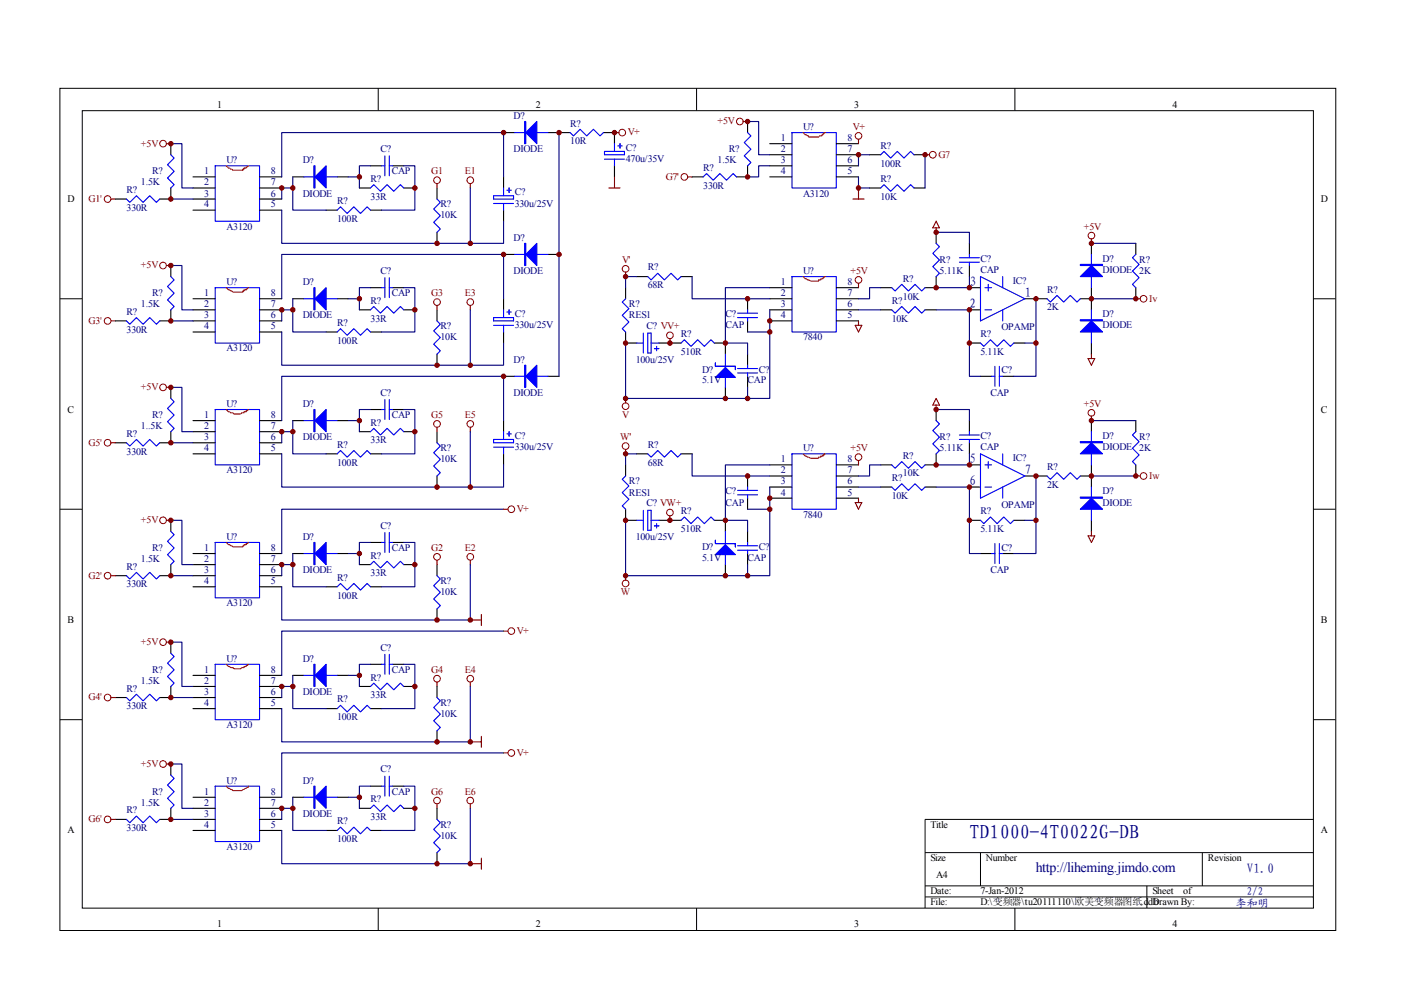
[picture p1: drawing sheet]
<svg xmlns="http://www.w3.org/2000/svg" width="297mm" height="210mm" viewBox="0 0 297 210" stroke-linecap="round" stroke-linejoin="round" font-family="sans-serif">
<g fill="none" stroke="#000" stroke-width=".21">
<path d="M12.7 18.7h270.5v178.6h-270.5zM80.2 18.7v4.7M147.7 18.7v4.7M215.2 18.7v4.7M17.4 23.5h261.1v169h-261.1zM12.7 63.3h4.7M278.4 63.3h4.7M12.7 108h4.7M278.4 108h4.7M12.7 152.6h4.7M278.4 152.6h4.7M278.4 173.7h-82.3v18.8"/>
<path d="M80.2 192.5v4.7M147.7 192.5v4.7M196.1 180.8h82.3M196.1 187.8h82.3M196.1 190.2h82.3M207.9 180.8v7M215.2 192.5v4.7M243.2 187.8v4.7M254.9 180.8v7"/>
</g>
<g fill="none" stroke="#00f" stroke-width=".23">
<path d="M36.2 32.8l.7 .7-1.4 1.4 1.4 1.4-1.4 1.4 1.4 1.5-.7 .7M45.6 35.2h9.4v11.7h-9.4zM64.4 37.5h7.1M78.5 39.9l.8-.7 1.4 1.4 1.4-1.4 1.4 1.4 1.4-1.4 .7 .7M80.9 35.2h.7M81.6 33v4.3M82.5 35.2h.7M82.5 33v4.3M106.8 39.9v1.6M107.9 39.9v.9M109.1 28.1h7.1M120.9 28.1l.7 .7 1.4-1.4 1.4 1.4 1.4-1.4 1.4 1.4 .7-.7"/>
<path d="M128.2 32.1h4.2v.7h-4.2zM128.2 33.7h4.2M130.3 30.5v1.6M130.3 33.7v1.5M131 30.9h.9M131.5 30.5v.9M149.1 37.5l.7-.7 1.4 1.4 1.4-1.4 1.4 1.4 1.4-1.4 .8 .7M158.5 28.1l.7 .7-1.4 1.4 1.4 1.4-1.4 1.4 1.4 1.5-.7 .7M167.9 28.1h9.4v11.8h-9.4zM186.7 32.8l.7-.7 1.4 1.4 1.4-1.4 1.5 1.4 1.4-1.4 .7 .7M186.7 39.9l.7-.7 1.4 1.4 1.4-1.4 1.5 1.4 1.4-1.4 .7 .7M26.8 42.2l.7 .7 1.4-1.4 1.4 1.4 1.4-1.4 1.5 1.4 .7-.7"/>
<path d="M36.2 58.6l.7 .7-1.4 1.5 1.4 1.4-1.4 1.4 1.4 1.4-.7 .7M71.5 44.6l.7-.7 1.4 1.4 1.4-1.4 1.4 1.4 1.4-1.4 .7 .7M81.6 58.9v4.2M82.5 58.9v4.2M92.7 42.2l.7 .7-1.5 1.4 1.5 1.4-1.5 1.4 1.5 1.4-.7 .8M104.6 41.5h4.3v.7h-4.3zM104.6 43.1h4.3M106.8 43.1v1.5M107.5 40.3h.9M109.1 53.9h7.1M137.3 58.6l.7 .7 1.5-1.4 1.4 1.4 1.4-1.4 1.4 1.4 .7-.7M167.9 58.6h9.4v11.8h-9.4z"/>
<path d="M198.5 51.6l.7 .7-1.4 1.4 1.4 1.4-1.4 1.4 1.4 1.4-.7 .7M203.4 55.6h4.3M203.4 54.7h4.3M205.5 53.9v.8M205.5 55.6v.7M207.9 58.6l9.4 4.7-9.4 4.7zM212.6 58.6v2.4M231.4 53.9v7.1M240.8 53.9l-.7 .8 1.4 1.4-1.4 1.4 1.4 1.4-1.4 1.4 .7 .7M26.8 68l.7 .7 1.4-1.4 1.4 1.4 1.4-1.4 1.5 1.4 .7-.7M45.6 61h9.4v11.7h-9.4zM64.4 63.3h7.1"/>
<path d="M71.5 70.4l.7-.7 1.4 1.4 1.4-1.4 1.4 1.4 1.4-1.4 .7 .7M78.5 65.7l.8-.7 1.4 1.4 1.4-1.4 1.4 1.4 1.4-1.4 .7 .7M80.9 61h.7M82.5 61h.7M92.7 68l.7 .7-1.5 1.5 1.5 1.4-1.5 1.4 1.5 1.4-.7 .7M104.6 67.3h4.3v.7h-4.3zM104.6 69h4.3M106.8 65.7v1.6M106.8 69v1.4M107.5 66.2h.9M107.9 65.7v.9M109.1 79.8h7.1"/>
<path d="M132.6 63.3l-.7 .7 1.4 1.5-1.4 1.4 1.4 1.4-1.4 1.4 .7 .7M135 72.7h1.4M136.4 70.6v4.3M137.3 70.6h.7v4.3h-.7zM138 72.7h1.7M138.7 73.9h1M139.2 73.4v1M144.4 72.7l.7-.7 1.4 1.4 1.4-1.4 1.4 1.4 1.4-1.4 .7 .7M153.8 75.1v7M156.4 67.3h4.2M156.4 78.1h4.2M156.4 79.1h4.2"/>
<path d="M156.4 66.4h4.2M158.5 65.7v.7M158.5 67.3v.7M158.5 77.4v.7M158.5 79.1v.7M189.1 61l.7 .7 1.4-1.4 1.4 1.4 1.4-1.4 1.4 1.4 .7-.7M189.1 65.7l.7 .7 1.4-1.4 1.4 1.4 1.4-1.4 1.4 1.4 .7-.7M207.9 72.7l.7 .7 1.4-1.4 1.4 1.4 1.4-1.4 1.4 1.4 .7-.7M208.8 61h1.4M208.8 65.7h1.4M209.5 60.3v1.4M210.2 79.8h.7"/>
<path d="M210.9 77.7v4.2M211.9 79.8h.7M211.9 77.7v4.2M212.6 65.7v2.3M222 63.3l.7 .7 1.4-1.4 1.4 1.4 1.4-1.4 1.4 1.4 .7-.7M231.4 65.7v7M26.8 93.9l.7 .7 1.4-1.4 1.4 1.4 1.4-1.4 1.5 1.4 .7-.7M36.2 84.5l.7 .7-1.4 1.4 1.4 1.4-1.4 1.4 1.4 1.4-.7 .7M45.6 86.8h9.4v11.8h-9.4zM64.4 89.2h7.1M71.5 96.2l.7-.7 1.4 1.4 1.4-1.4 1.4 1.4 1.4-1.4 .7 .7M78.5 91.5l.8-.7 1.4 1.4 1.4-1.4 1.4 1.4 1.4-1.4 .7 .7"/>
<path d="M80.9 86.8h.7M81.6 84.7v4.2M82.5 84.7v4.2M82.5 86.8h.7M92.7 93.9l.7 .7-1.5 1.4 1.5 1.4-1.5 1.4 1.5 1.4-.7 .7M104.6 93.2h4.3v.7h-4.3zM104.6 94.8h4.3M106.8 91.5v1.7M106.8 94.8v1.4M107.5 92h.9M107.9 91.5v1M137.3 96.2l.7 .7 1.5-1.4 1.4 1.4 1.4-1.4 1.4 1.4 .7-.7"/>
<path d="M167.9 96.2h9.4v11.8h-9.4zM189.1 98.6l.7 .7 1.4-1.4 1.4 1.4 1.4-1.4 1.4 1.4 .7-.7M198.5 89.2l.7 .7-1.4 1.4 1.4 1.4-1.4 1.4 1.4 1.4-.7 .7M203.4 93.2h4.3M203.4 92.2h4.3M205.5 91.5v.7M205.5 93.2v.7M207.9 96.2l9.4 4.7-9.4 4.7zM208.8 98.6h1.4M209.5 97.9v1.4M212.6 96.2v2.4M231.4 91.5v7.1"/>
<path d="M240.8 91.5l-.7 .7 1.4 1.4-1.4 1.5 1.4 1.4-1.4 1.4 .7 .7M36.2 112.7l.7 .7-1.4 1.4 1.4 1.4-1.4 1.4 1.4 1.4-.7 .7M45.6 115h9.4v11.8h-9.4zM64.4 117.4h7.1M78.5 119.7l.8-.7 1.4 1.4 1.4-1.4 1.4 1.4 1.4-1.4 .7 .7M80.9 115h.7M81.6 112.9v4.2M82.5 112.9v4.2M82.5 115h.7M132.6 100.9l-.7 .7 1.4 1.4-1.4 1.4 1.4 1.5-1.4 1.4 .7 .7M135 110.3h1.4M136.4 108.2v4.2"/>
<path d="M137.3 108.2h.7v4.2h-.7zM138 110.3h1.7M138.7 111.5h1M139.2 111v1M144.4 110.3l.7-.7 1.4 1.4 1.4-1.4 1.4 1.4 1.4-1.4 .7 .7M153.8 112.7v7M156.4 115.7h4.2M156.4 116.7h4.2M156.4 104.9h4.2M156.4 104h4.2M158.5 103.3v.7M158.5 104.9v.7"/>
<path d="M158.5 115v.7M158.5 116.7v.7M189.1 103.3l.7 .7 1.4-1.4 1.4 1.4 1.4-1.4 1.4 1.4 .7-.7M207.9 110.3l.7 .7 1.4-1.4 1.4 1.4 1.4-1.4 1.4 1.4 .7-.7M208.8 103.3h1.4M210.2 117.4h.7M210.9 115.3v4.2M211.9 117.4h.7M211.9 115.3v4.2M212.6 103.3v2.3M222 100.9l.7 .7 1.4-1.4 1.4 1.4 1.4-1.4 1.4 1.4 .7-.7M231.4 103.3v7"/>
<path d="M26.8 122.1l.7 .7 1.4-1.4 1.4 1.4 1.4-1.4 1.5 1.4 .7-.7M36.2 138.5l.7 .7-1.4 1.4 1.4 1.4-1.4 1.4 1.4 1.4-.7 .7M71.5 124.4l.7-.7 1.4 1.4 1.4-1.4 1.4 1.4 1.4-1.4 .7 .7M81.6 138.7v4.3M82.5 138.7v4.3M92.7 122.1l.7 .7-1.5 1.4 1.5 1.4-1.5 1.4 1.5 1.4-.7 .7M26.8 147.9l.7 .7 1.4-1.4 1.4 1.4 1.4-1.4 1.5 1.4 .7-.7M45.6 140.9h9.4v11.7h-9.4zM64.4 143.2h7.1M71.5 150.2l.7-.7 1.4 1.4 1.4-1.4 1.4 1.4 1.4-1.4 .7 .7M78.5 145.5l.8-.7 1.4 1.5 1.4-1.5 1.4 1.5 1.4-1.5 .7 .7M80.9 140.9h.7"/>
<path d="M82.5 140.9h.7M92.7 147.9l.7 .7-1.5 1.4 1.5 1.4-1.5 1.4 1.5 1.4-.7 .7M26.8 173.7l.7 .7 1.4-1.4 1.4 1.4 1.4-1.4 1.5 1.4 .7-.7M36.2 164.3l.7 .7-1.4 1.5 1.4 1.4-1.4 1.4 1.4 1.4-.7 .7M45.6 166.7h9.4v11.7h-9.4zM64.4 169h7.1M71.5 176.1l.7-.7 1.4 1.4 1.4-1.4 1.4 1.4 1.4-1.4 .7 .7M78.5 171.4l.8-.7 1.4 1.4 1.4-1.4 1.4 1.4 1.4-1.4 .7 .7M80.9 166.7h.7M81.6 164.6v4.2M82.5 164.6v4.2M82.5 166.7h.7"/>
<path d="M92.7 173.7l.7 .7-1.5 1.4 1.5 1.5-1.5 1.4 1.5 1.4-.7 .7"/>
</g>
<g fill="none" stroke="#000" stroke-width=".23">
<path d="M36.2 39.9v2.3h-2.3M36.2 30.5v2.3M40.9 37.5h4.7M40.9 39.9h4.7M55 37.5h4.7M55 39.9h4.7M62.1 37.5h2.3M71.5 37.5h2.3M76.2 39.9h2.3M78.5 35.2h2.4M83.2 35.2h2.4M85.6 39.9h2.4"/>
<path d="M92.7 39.9v2.3M106.8 28.1h2.3M106.8 37.5v2.4M116.2 28.1h4.7M127.9 28.1h2.4v2.4M130.3 35.2v2.3M146.7 37.5h2.4M158.5 35.2v2.3h-2.3M158.5 25.8v2.3M163.2 37.5h4.7M163.2 35.2h4.7M163.2 30.5h4.7"/>
<path d="M163.2 32.8h4.7M177.3 37.5h4.7M177.3 35.2h4.7M177.3 30.5h4.7M177.3 32.8h4.7M184.4 39.9h2.3M184.4 32.8h2.3M193.8 39.9h2.3M193.8 32.8h2.3M24.5 42.2h2.3M36.2 56.3v2.3M40.9 42.2h4.7"/>
<path d="M40.9 44.6h4.7M55 42.2h4.7M55 44.6h4.7M69.1 44.6h2.4M78.5 44.6h2.4M92.7 49.3v2.3M106.8 44.6v2.3M106.8 53.9h2.3M116.2 53.9h2.3M135 58.6h2.3M144.4 58.6h2.3M198.5 58.6v2.4h-2.4"/>
<path d="M198.5 49.3v2.3M205.5 51.6v2.3M205.5 56.3v2.3M231.4 51.6v2.3M240.8 51.6v2.3M24.5 68h2.3M36.2 65.7v2.3h-2.3M40.9 63.3h4.7M40.9 65.7h4.7M40.9 68h4.7M40.9 70.4h4.7M55 63.3h4.7"/>
<path d="M55 65.7h4.7M55 68h4.7M55 70.4h4.7M62.1 63.3h2.3M69.1 70.4h2.4M71.5 63.3h2.3M76.2 65.7h2.3M78.5 70.4h2.4M78.5 61h2.4M83.2 61h2.4M85.6 65.7h2.4M92.7 65.7v2.3"/>
<path d="M92.7 75.1v2.3M106.8 63.3v2.4M106.8 70.4v2.3M106.8 79.8h2.3M116.2 79.8h2.3M132.6 61v2.3M132.6 70.4v2.3h2.4M139.7 72.7h4.7M151.4 72.7h2.4v2.4M158.5 63.3v2.4M158.5 68v2.4M158.5 75.1v2.3"/>
<path d="M158.5 79.8v2.3M163.2 63.3h4.7M163.2 65.7h4.7M163.2 68h4.7M163.2 61h4.7M177.3 63.3h4.7M177.3 65.7h4.7M177.3 68h4.7M177.3 61h4.7M186.7 65.7h2.4M186.7 61h2.4M196.1 65.7h2.4"/>
<path d="M205.5 65.7h2.4M205.5 61h2.4M205.5 72.7h2.4M207.9 79.8h2.3M212.6 79.8h2.3M214.9 72.7h2.4M217.3 63.3h4.7M229 63.3h2.4M231.4 61v4.7M231.4 72.7v2.4M240.8 61v2.3M24.5 93.9h2.3"/>
<path d="M36.2 91.5v2.4h-2.3M36.2 82.1v2.4M40.9 89.2h4.7M40.9 91.5h4.7M40.9 93.9h4.7M40.9 96.2h4.7M55 89.2h4.7M55 91.5h4.7M55 93.9h4.7M55 96.2h4.7M62.1 89.2h2.3M69.1 96.2h2.4"/>
<path d="M71.5 89.2h2.3M76.2 91.5h2.3M78.5 96.2h2.4M78.5 86.8h2.4M83.2 86.8h2.4M85.6 91.5h2.4M92.7 91.5v2.4M106.8 89.2v2.3M106.8 96.2v2.4M132.6 98.6v2.3M135 96.2h2.3M144.4 96.2h2.3"/>
<path d="M153.8 82.1v2.4M163.2 98.6h4.7M177.3 98.6h4.7M186.7 98.6h2.4M198.5 86.8v2.4M198.5 96.2v2.4h-2.4M205.5 89.2v2.3M205.5 93.9v2.3M205.5 98.6h2.4M231.4 89.2v2.3M231.4 98.6v4.7M240.8 89.2v2.3"/>
<path d="M240.8 98.6v2.3M36.2 119.7v2.4h-2.3M36.2 110.3v2.4M40.9 117.4h4.7M40.9 119.7h4.7M55 117.4h4.7M55 119.7h4.7M62.1 117.4h2.3M71.5 117.4h2.3M76.2 119.7h2.3M78.5 115h2.4M83.2 115h2.4"/>
<path d="M85.6 119.7h2.4M92.7 100.9v2.4M92.7 119.7v2.4M132.6 108v2.3h2.4M139.7 110.3h4.7M151.4 110.3h2.4v2.4M153.8 119.7v2.4M158.5 100.9v2.4M158.5 105.6v2.4M158.5 112.7v2.3M158.5 117.4v2.3M163.2 100.9h4.7"/>
<path d="M163.2 103.3h4.7M163.2 105.6h4.7M177.3 100.9h4.7M177.3 103.3h4.7M177.3 105.6h4.7M186.7 103.3h2.4M196.1 103.3h2.4M205.5 103.3h2.4M205.5 110.3h2.4M207.9 117.4h2.3M212.6 117.4h2.3M214.9 110.3h2.4"/>
<path d="M217.3 100.9h4.7M229 100.9h2.4M231.4 110.3v2.4M24.5 122.1h2.3M36.2 136.2v2.3M40.9 122.1h4.7M40.9 124.4h4.7M55 122.1h4.7M55 124.4h4.7M69.1 124.4h2.4M78.5 124.4h2.4M92.7 129.1v2.4"/>
<path d="M24.5 147.9h2.3M36.2 145.5v2.4h-2.3M40.9 143.2h4.7M40.9 145.5h4.7M40.9 147.9h4.7M40.9 150.2h4.7M55 143.2h4.7M55 145.5h4.7M55 147.9h4.7M55 150.2h4.7M62.1 143.2h2.3M69.1 150.2h2.4"/>
<path d="M71.5 143.2h2.3M76.2 145.5h2.3M78.5 150.2h2.4M78.5 140.9h2.4M83.2 140.9h2.4M85.6 145.5h2.4M92.7 145.5v2.4M92.7 154.9v2.4M24.5 173.7h2.3M36.2 171.4v2.3h-2.3M36.2 162v2.3M40.9 169h4.7"/>
<path d="M40.9 171.4h4.7M40.9 173.7h4.7M40.9 176.1h4.7M55 169h4.7M55 171.4h4.7M55 173.7h4.7M55 176.1h4.7M62.1 169h2.3M69.1 176.1h2.4M71.5 169h2.3M76.2 171.4h2.3M78.5 176.1h2.4"/>
<path d="M78.5 166.7h2.4M83.2 166.7h2.4M85.6 171.4h2.4M92.7 171.4v2.3M92.7 180.8v2.3"/>
</g>
<path d="M48 35.2a2.67 2.67 0 0 0 2.1 .9h1.4l.2-.5h.5v-.2l.5-.2M170.3 28.1l.4 .5 .7 .2v.2h2.2l.2-.2h.5v-.2h.2l.2-.5h.3M170.3 58.6a3.4 3.4 0 0 0 3.3 1v-.3h.4v-.2h.5v-.2l.5-.3M48 61a2.68 2.68 0 0 0 2.1 .9h1.4l.2-.4h.5v-.3l.5-.2M48 86.8l.4 .5 .5 .2h.5l.2 .3h1.4l.3-.3h.4v-.2h.5v-.2l.5-.3M170.3 96.2a3.5 3.5 0 0 0 3.3 1v-.3h.4v-.2h.5l.2-.5h.3M48 115a2.71 2.71 0 0 0 2.1 1h1.4l.2-.5h.5v-.2l.5-.3M48 140.9l.4 .4 .5 .3h.5l.2 .2h1.4l.3-.2h.4v-.3h.5v-.2l.5-.2M48 166.7a2.71 2.71 0 0 0 2.1 .9 2.17 2.17 0 0 0 1.9-.4l.7-.3v-.2" fill="none" stroke="#f00" stroke-width=".23"/>
<g fill="#00f" stroke="#00f" stroke-width=".23">
<path d="M111.5 28.1l2.3-2.3v4.7z"/>
<path d="M66.8 37.5l2.3-2.3v4.7z"/>
<path d="M111.5 53.9l2.3-2.3v4.7z"/>
<path d="M66.8 63.3l2.3-2.3v4.7z"/>
<path d="M111.5 79.8l2.3-2.4v4.7z"/>
<path d="M66.8 89.2l2.3-2.4v4.7z"/>
<path d="M66.8 117.4l2.3-2.4v4.7z"/>
<path d="M66.8 143.2l2.3-2.3v4.6z"/>
<path d="M66.8 169l2.3-2.3v4.7z"/>
<path d="M151.7 80l2.1-2.1 2.1 2.1z"/>
<path d="M231.4 56.3l2.4 2.3h-4.8z"/>
<path d="M231.4 68l2.4 2.4h-4.8z"/>
<path d="M151.7 117.6l2.1-2.1 2.1 2.1z"/>
<path d="M231.4 93.9l2.4 2.3h-4.8z"/>
<path d="M231.4 105.6l2.4 2.4h-4.8z"/>
<path d="M111.2 25.8h.3v4.7h-.3z" fill-rule="evenodd"/>
<path d="M66.6 35.2h.2v4.7h-.2z" fill-rule="evenodd"/>
<path d="M111.2 51.6h.3v4.7h-.3z" fill-rule="evenodd"/>
<path d="M66.6 61h.2v4.7h-.2z" fill-rule="evenodd"/>
<path d="M111.2 77.4h.3v4.7h-.3z" fill-rule="evenodd"/>
<path d="M66.6 86.8h.2v4.7h-.2z" fill-rule="evenodd"/>
<path d="M66.6 115h.2v4.7h-.2z" fill-rule="evenodd"/>
<path d="M66.6 140.9h.2v4.6h-.2z" fill-rule="evenodd"/>
<path d="M66.6 166.7h.2v4.7h-.2z" fill-rule="evenodd"/>
<path d="M151.7 77v.7h4.2v.7v-.7h-4.2z" fill-rule="evenodd"/>
<path d="M229 56.1h4.8v.2h-4.8z" fill-rule="evenodd"/>
<path d="M229 67.8h4.8v.2h-4.8z" fill-rule="evenodd"/>
<path d="M151.7 114.5v.8h4.2v.7v-.7h-4.2z" fill-rule="evenodd"/>
<path d="M229 93.6h4.8v.3h-4.8z" fill-rule="evenodd"/>
<path d="M229 105.4h4.8v.2h-4.8z" fill-rule="evenodd"/>
</g>
<g fill="none" stroke="#000080" stroke-width=".23">
<path d="M36.2 30.5h2.4v9.4h2.3M59.7 37.5v-9.4h47.1v9.4M62.1 37.5v7.1h7M62.1 39.9h-2.4v2.3M73.8 37.5h2.4M78.5 35.2h-2.3v4.7M85.6 35.2h2.4v9.4h-7.1M99.7 39.9v11.7M118.5 28.1v51.7M158.5 25.8h2.4v7h2.3M163.2 35.2h-2.3v2.3h-2.4M182 37.5v2.4h2.4"/>
<path d="M184.4 32.8h-2.4v2.4M196.1 32.8v7.1M36.2 56.3h2.4v9.4h2.3M36.2 42.2h4.7M59.7 44.6v7h47.1v-4.7M135 58.6h-2.4v2.4M146.7 58.6v4.7h16.5M198.5 49.3h7v2.3M205.5 58.6v2.4h-7M231.4 51.6h9.4M36.2 68h4.7M59.7 63.3v-9.4h47.1v9.4"/>
<path d="M59.7 70.4v7h47.1v-4.7M62.1 63.3v7.1h7M62.1 65.7h-2.4v2.3M73.8 63.3h2.4M78.5 61h-2.3v4.7M85.6 61h2.4v9.4h-7.1M99.7 65.7v11.7M163.2 65.7v4.7h-4.7M163.2 70.4v14.1h-30.6v-11.8M163.2 61h-9.4v11.7h4.7v2.4M182 65.7h4.7M186.7 61h-2.3v2.3h-2.4"/>
<path d="M198.5 65.7h7v14.1h2.4M217.3 72.7h2.3M219.6 63.3v16.5h-4.7M231.4 63.3h9.4M36.2 82.1h2.4v9.4h2.3M36.2 93.9h4.7M59.7 89.2v-9.4h47.1v9.4M59.7 96.2v7.1h47.1v-4.7M62.1 89.2v7h7M62.1 91.5h-2.4v2.4M73.8 89.2h2.4M78.5 86.8h-2.3v4.7"/>
<path d="M85.6 86.8h2.4v9.4h-7.1M99.7 91.5v11.8M135 96.2h-2.4v2.4M146.7 96.2v4.7h16.5M158.5 82.1v2.4M163.2 98.6h-9.4v11.7h4.7v2.4M186.7 98.6h-2.3v2.3h-2.4M198.5 86.8h7v2.4M205.5 96.2v2.4h-7M231.4 89.2h9.4M36.2 110.3h2.4v9.4h2.3M62.1 117.4v7h7"/>
<path d="M62.1 119.7h-2.4v2.4M73.8 117.4h2.4M78.5 115h-2.3v4.7M85.6 115h2.4v9.4h-7.1M99.7 119.7v11.8h-40v-7.1M106.8 108h-47.1v9.4M158.5 119.7v2.4M163.2 103.3v4.7h-4.7M163.2 108v14.1h-30.6v-11.8M182 103.3h4.7M198.5 103.3h7v14.1h2.4M217.3 110.3h2.3"/>
<path d="M219.6 100.9v16.5h-4.7M231.4 100.9h9.4M36.2 136.2h2.4v9.3h2.3M36.2 122.1h4.7M106.8 133.8h-47.1v9.4M36.2 147.9h4.7M62.1 143.2v7h7M62.1 145.5h-2.4v2.4M73.8 143.2h2.4M78.5 140.9h-2.3v4.6M85.6 140.9h2.4v9.3h-7.1M99.7 145.5v11.8h-40v-7.1"/>
<path d="M106.8 159.6h-47.1v9.4M36.2 162h2.4v9.4h2.3M36.2 173.7h4.7M62.1 169v7.1h7M62.1 171.4h-2.4v2.3M73.8 169h2.4M78.5 166.7h-2.3v4.7M85.6 166.7h2.4v9.4h-7.1M99.7 171.4v11.7h-40v-7"/>
</g>
<g fill="none" stroke="#800000" stroke-width=".21">
<circle cx="34.6" cy="30.5" r=".7"/>
<circle cx="92.7" cy="38.2" r=".71"/>
<circle cx="99.7" cy="38.2" r=".71"/>
<circle cx="131.9" cy="28.1" r=".71"/>
<circle cx="145.1" cy="37.5" r=".7"/>
<circle cx="156.9" cy="25.8" r=".7"/>
<circle cx="182" cy="28.8" r=".7"/>
<circle cx="197.8" cy="32.8" r=".71"/>
<circle cx="22.8" cy="42.2" r=".7"/>
<circle cx="34.6" cy="56.3" r=".7"/>
<circle cx="132.6" cy="57" r=".71"/>
<circle cx="182" cy="59.3" r=".7"/>
<circle cx="231.4" cy="50" r=".71"/>
<circle cx="22.8" cy="68" r=".71"/>
<circle cx="92.7" cy="64" r=".71"/>
<circle cx="99.7" cy="64" r=".7"/>
<circle cx="142" cy="71.1" r=".71"/>
<circle cx="242.5" cy="63.3" r=".7"/>
<circle cx="22.8" cy="93.9" r=".7"/>
<circle cx="34.6" cy="82.1" r=".71"/>
<circle cx="92.7" cy="89.9" r=".71"/>
<circle cx="99.7" cy="89.9" r=".7"/>
<circle cx="132.6" cy="94.6" r=".71"/>
<circle cx="132.6" cy="86.1" r=".71"/>
<circle cx="182" cy="96.9" r=".7"/>
<circle cx="231.4" cy="87.5" r=".71"/>
<circle cx="34.6" cy="110.3" r=".71"/>
<circle cx="92.7" cy="118.1" r=".71"/>
<circle cx="99.7" cy="118.1" r=".7"/>
<circle cx="108.4" cy="108" r=".7"/>
<circle cx="142" cy="108.7" r=".7"/>
<circle cx="242.5" cy="100.9" r=".7"/>
<circle cx="22.8" cy="122.1" r=".7"/>
<circle cx="34.6" cy="136.2" r=".7"/>
<circle cx="108.4" cy="133.8" r=".7"/>
<circle cx="132.6" cy="123.7" r=".71"/>
<circle cx="22.8" cy="147.9" r=".7"/>
<circle cx="92.7" cy="143.9" r=".71"/>
<circle cx="99.7" cy="143.9" r=".71"/>
<circle cx="108.4" cy="159.6" r=".71"/>
<circle cx="22.8" cy="173.7" r=".71"/>
<circle cx="34.6" cy="162" r=".7"/>
<circle cx="92.7" cy="169.7" r=".71"/>
<circle cx="99.7" cy="169.7" r=".7"/>
</g>
<g fill="none" stroke="#800000" stroke-width=".23">
<path d="M35.3 30.5h.9M92.7 38.9v1M99.7 38.9v1M129.1 39.9h2.4M130.3 28.1h.9M130.3 37.5v2.4M145.8 37.5h.9M157.6 25.8h.9M182 29.5v1M182 39.9v2.3M196.1 32.8h1M23.5 42.2h1"/>
<path d="M35.3 56.3h.9M132.6 57.7v.9M180.8 42.2h2.4M198.5 46.9l.7 1.4h-1.4zM198.5 48.3v1M231.4 50.7v.9M23.5 68h1M92.7 64.8v.9M99.7 64.8v.9M142 71.8v.9M181.3 69h1.4l-.7 1.4zM182 60.1v.9"/>
<path d="M182 68v1M230.7 76h1.4l-.7 1.4zM231.4 75.1v.9M240.8 63.3h.9M23.5 93.9h1M35.3 82.1h.9M92.7 90.6v.9M99.7 90.6v.9M132.6 84.5v.9M132.6 95.3v.9M182 97.6v1M198.5 85.9v.9"/>
<path d="M198.5 84.5l.7 1.4h-1.4zM231.4 88.2v1M35.3 110.3h.9M92.7 118.8v.9M99.7 118.8v.9M106.8 108h.9M142 109.4v.9M181.3 106.6h1.4l-.7 1.4zM182 105.6v1M230.7 113.6h1.4l-.7 1.4zM231.4 112.7v.9M240.8 100.9h.9"/>
<path d="M23.5 122.1h1M35.3 136.2h.9M99.7 131.5h2.4M102.1 130.3v2.3M106.8 133.8h.9M132.6 122.1v.9M23.5 147.9h1M92.7 144.6v.9M99.7 144.6v.9M99.7 157.3h2.4M102.1 156.1v2.4M106.8 159.6h.9"/>
<path d="M23.5 173.7h1M35.3 162h.9M92.7 170.4v1M99.7 170.4v1M99.7 183.1h2.4M102.1 182v2.3"/>
</g>
<g fill="#800000" stroke="#800000" stroke-width=".21">
<circle cx="59.7" cy="39.9" r=".47"/>
<circle cx="88" cy="39.9" r=".47"/>
<circle cx="130.3" cy="28.1" r=".47"/>
<circle cx="92.7" cy="51.6" r=".47"/>
<circle cx="106.8" cy="28.1" r=".47"/>
<circle cx="76.2" cy="37.5" r=".47"/>
<circle cx="62.1" cy="39.9" r=".47"/>
<circle cx="99.7" cy="51.6" r=".47"/>
<circle cx="59.7" cy="65.7" r=".47"/>
<circle cx="88" cy="65.7" r=".47"/>
<circle cx="92.7" cy="77.4" r=".47"/>
<circle cx="106.8" cy="53.9" r=".47"/>
<circle cx="76.2" cy="63.3" r=".47"/>
<circle cx="62.1" cy="65.7" r=".47"/>
<circle cx="99.7" cy="77.4" r=".47"/>
<circle cx="59.7" cy="91.5" r=".47"/>
<circle cx="88" cy="91.5" r=".47"/>
<circle cx="92.7" cy="103.3" r=".47"/>
<circle cx="106.8" cy="79.8" r=".47"/>
<circle cx="76.2" cy="89.2" r=".47"/>
<circle cx="62.1" cy="91.5" r=".47"/>
<circle cx="99.7" cy="103.3" r=".47"/>
<circle cx="59.7" cy="119.7" r=".47"/>
<circle cx="88" cy="119.7" r=".47"/>
<circle cx="76.2" cy="117.4" r=".47"/>
<circle cx="62.1" cy="119.7" r=".47"/>
<circle cx="59.7" cy="145.5" r=".47"/>
<circle cx="88" cy="145.5" r=".47"/>
<circle cx="76.2" cy="143.2" r=".47"/>
<circle cx="62.1" cy="145.5" r=".47"/>
<circle cx="118.5" cy="28.1" r=".47"/>
<circle cx="118.5" cy="53.9" r=".47"/>
<circle cx="92.7" cy="131.5" r=".47"/>
<circle cx="92.7" cy="157.3" r=".47"/>
<circle cx="59.7" cy="171.4" r=".47"/>
<circle cx="88" cy="171.4" r=".47"/>
<circle cx="92.7" cy="183.1" r=".47"/>
<circle cx="76.2" cy="169" r=".47"/>
<circle cx="62.1" cy="171.4" r=".47"/>
<circle cx="99.7" cy="183.1" r=".47"/>
<circle cx="99.7" cy="157.3" r=".47"/>
<circle cx="99.7" cy="131.5" r=".47"/>
<circle cx="163.2" cy="68" r=".47"/>
<circle cx="158.5" cy="63.3" r=".47"/>
<circle cx="163.2" cy="70.4" r=".47"/>
<circle cx="158.5" cy="84.5" r=".47"/>
<circle cx="153.8" cy="72.7" r=".47"/>
<circle cx="132.6" cy="72.7" r=".47"/>
<circle cx="153.8" cy="84.5" r=".47"/>
<circle cx="132.6" cy="58.6" r=".47"/>
<circle cx="132.6" cy="84.5" r=".47"/>
<circle cx="198.5" cy="61" r=".47"/>
<circle cx="205.5" cy="61" r=".47"/>
<circle cx="205.5" cy="65.7" r=".47"/>
<circle cx="205.5" cy="72.7" r=".47"/>
<circle cx="219.6" cy="63.3" r=".47"/>
<circle cx="219.6" cy="72.7" r=".47"/>
<circle cx="198.5" cy="49.3" r=".47"/>
<circle cx="240.8" cy="63.3" r=".47"/>
<circle cx="231.4" cy="63.3" r=".47"/>
<circle cx="231.4" cy="51.6" r=".47"/>
<circle cx="163.2" cy="105.6" r=".47"/>
<circle cx="132.6" cy="110.3" r=".47"/>
<circle cx="153.8" cy="110.3" r=".47"/>
<circle cx="198.5" cy="98.6" r=".47"/>
<circle cx="198.5" cy="86.8" r=".47"/>
<circle cx="205.5" cy="110.3" r=".47"/>
<circle cx="231.4" cy="100.9" r=".47"/>
<circle cx="219.6" cy="100.9" r=".47"/>
<circle cx="205.5" cy="103.3" r=".47"/>
<circle cx="205.5" cy="98.6" r=".47"/>
<circle cx="158.5" cy="100.9" r=".47"/>
<circle cx="153.8" cy="122.1" r=".47"/>
<circle cx="163.2" cy="108" r=".47"/>
<circle cx="158.5" cy="122.1" r=".47"/>
<circle cx="231.4" cy="89.2" r=".47"/>
<circle cx="219.6" cy="110.3" r=".47"/>
<circle cx="142" cy="72.7" r=".47"/>
<circle cx="142" cy="110.3" r=".47"/>
<circle cx="240.8" cy="100.9" r=".47"/>
<circle cx="132.6" cy="96.2" r=".47"/>
<circle cx="132.6" cy="122.1" r=".47"/>
<circle cx="36.2" cy="162" r=".47"/>
<circle cx="36.2" cy="173.7" r=".47"/>
<circle cx="36.2" cy="147.9" r=".47"/>
<circle cx="36.2" cy="136.2" r=".47"/>
<circle cx="36.2" cy="110.3" r=".47"/>
<circle cx="36.2" cy="122.1" r=".47"/>
<circle cx="36.2" cy="93.9" r=".47"/>
<circle cx="36.2" cy="82.1" r=".47"/>
<circle cx="36.2" cy="68" r=".47"/>
<circle cx="36.2" cy="56.3" r=".47"/>
<circle cx="36.2" cy="42.2" r=".47"/>
<circle cx="36.2" cy="30.5" r=".47"/>
<circle cx="182" cy="32.8" r=".47"/>
<circle cx="182" cy="39.9" r=".47"/>
<circle cx="158.5" cy="25.8" r=".47"/>
<circle cx="158.5" cy="37.5" r=".47"/>
<circle cx="196.1" cy="32.8" r=".47"/>
</g>
<text font-size="4.2" fill="#000080" x="205.6" y="177.8">TD1000-4T0022G-DB</text>
<text font-size="3" fill="#000080" x="219.6" y="184.8">http://liheming.jimdo.com</text>
<g font-size="2.8" fill="#000080">
<text x="205.6" y="65.3">2</text>
<text x="205.6" y="60.6">3</text>
<text x="217.3" y="63">1</text>
<text x="205.6" y="98.2">5</text>
<text x="217.3" y="100.6">7</text>
<text x="205.6" y="102.9">6</text>
<text x="264.3" y="185.1">V1.0</text>
</g>
<g font-size="2.3" fill="#000080">
<text x="264.3" y="189.8">2/2</text>
<text x="262" y="192.2">李和明</text>
</g>
<g font-size="2.1">
<text x="46.1" y="22.9">1</text>
<text x="113.6" y="22.9">2</text>
<text x="181.1" y="22.9">3</text>
<text x="248.6" y="22.9">4</text>
<text x="14.3" y="42.8">D</text>
<text x="280.1" y="42.8">D</text>
<text x="14.3" y="87.5">C</text>
<text x="280.1" y="87.5">C</text>
<text x="14.3" y="132.1">B</text>
<text x="280.1" y="132.1">B</text>
<text x="14.3" y="176.7">A</text>
<text x="197.3" y="175.5">Title</text>
<text x="280.1" y="176.7">A</text>
<text x="197.3" y="182.6">Size</text>
<text x="209" y="182.6">Number</text>
<text x="256.1" y="182.6">Revision</text>
<text x="197.3" y="189.6">Date:</text>
<text x="197.3" y="192">File:</text>
<text x="198.5" y="186.1">A4</text>
<text x="207.9" y="189.6">7-Jan-2012</text>
<text x="207.9" y="192">D:\变频器\tu20111110\欧美变频器图纸.ddb</text>
<text x="244.3" y="189.6">Sheet</text>
<text x="244.3" y="192">Drawn By:</text>
<text x="250.9" y="189.6">of</text>
<text x="46.1" y="196.6">1</text>
<text x="113.6" y="196.6">2</text>
<text x="181.1" y="196.6">3</text>
<text x="248.6" y="196.6">4</text>
</g>
<g font-size="2.1" fill="#000080">
<text x="108.9" y="25.2">D?</text>
<text x="120.9" y="26.9">R?</text>
<text x="165.5" y="29.9">1</text>
<text x="170.3" y="27.5">U?</text>
<text x="179.7" y="29.9">8</text>
<text x="48" y="34.6">U?</text>
<text x="64.2" y="34.6">D?</text>
<text x="80.7" y="32.3">C?</text>
<text x="108.9" y="32.3">DIODE</text>
<text x="120.9" y="30.6">10R</text>
<text x="132.7" y="32">C?</text>
<text x="132.7" y="34.4">470u/35V</text>
<text x="152.1" y="34.6">1.5K</text>
<text x="154.5" y="32.3">R?</text>
<text x="165.5" y="32.3">2</text>
<text x="165.5" y="34.6">3</text>
<text x="179.7" y="34.6">6</text>
<text x="179.7" y="32.3">7</text>
<text x="186.7" y="31.5">R?</text>
<text x="186.7" y="35.3">100R</text>
<text x="26.8" y="40.9">R?</text>
<text x="29.9" y="39.3">1.5K</text>
<text x="32.3" y="36.9">R?</text>
<text x="43.3" y="36.9">1</text>
<text x="43.3" y="39.3">2</text>
<text x="43.3" y="41.7">3</text>
<text x="57.4" y="41.7">6</text>
<text x="57.4" y="39.3">7</text>
<text x="57.4" y="36.9">8</text>
<text x="64.2" y="41.7">DIODE</text>
<text x="78.6" y="38.6">R?</text>
<text x="83.1" y="36.9">CAP</text>
<text x="109.1" y="41.4">C?</text>
<text x="149.1" y="36.3">R?</text>
<text x="149.1" y="40">330R</text>
<text x="165.5" y="36.9">4</text>
<text x="170.3" y="41.7">A3120</text>
<text x="179.7" y="36.9">5</text>
<text x="186.7" y="38.6">R?</text>
<text x="26.8" y="44.7">330R</text>
<text x="43.3" y="44">4</text>
<text x="57.4" y="44">5</text>
<text x="71.5" y="43.3">R?</text>
<text x="71.5" y="47">100R</text>
<text x="78.6" y="42.3">33R</text>
<text x="93.4" y="44">R?</text>
<text x="93.4" y="46.3">10K</text>
<text x="109.1" y="43.8">330u/25V</text>
<text x="186.7" y="42.3">10K</text>
<text x="48" y="48.7">A3120</text>
<text x="108.9" y="51.1">D?</text>
<text x="80.7" y="58.1">C?</text>
<text x="108.9" y="58.1">DIODE</text>
<text x="137.3" y="57.3">R?</text>
<text x="170.3" y="58.1">U?</text>
<text x="191.4" y="59.7">R?</text>
<text x="199.2" y="55.7">R?</text>
<text x="199.2" y="58.1">5.11K</text>
<text x="207.9" y="55.5">C?</text>
<text x="207.9" y="57.8">CAP</text>
<text x="233.8" y="55.5">D?</text>
<text x="233.8" y="57.8">DIODE</text>
<text x="241.6" y="55.7">R?</text>
<text x="241.6" y="58.1">2K</text>
<text x="29.9" y="65.1">1.5K</text>
<text x="32.3" y="62.8">R?</text>
<text x="43.3" y="62.8">1</text>
<text x="43.3" y="65.1">2</text>
<text x="48" y="60.5">U?</text>
<text x="57.4" y="65.1">7</text>
<text x="57.4" y="62.8">8</text>
<text x="64.2" y="60.5">D?</text>
<text x="78.6" y="64.4">R?</text>
<text x="83.1" y="62.8">CAP</text>
<text x="133.3" y="65.1">R?</text>
<text x="137.3" y="61.1">68R</text>
<text x="165.5" y="60.5">1</text>
<text x="165.5" y="62.8">2</text>
<text x="165.5" y="65.1">3</text>
<text x="179.7" y="65.1">6</text>
<text x="179.7" y="62.8">7</text>
<text x="179.7" y="60.5">8</text>
<text x="189.1" y="64.4">R?</text>
<text x="191.4" y="63.5">10K</text>
<text x="214.7" y="60.2">IC?</text>
<text x="222" y="62.1">R?</text>
<text x="222" y="65.8">2K</text>
<text x="26.8" y="66.7">R?</text>
<text x="26.8" y="70.5">330R</text>
<text x="43.3" y="67.5">3</text>
<text x="43.3" y="69.8">4</text>
<text x="57.4" y="69.8">5</text>
<text x="57.4" y="67.5">6</text>
<text x="64.2" y="67.5">DIODE</text>
<text x="71.5" y="69.1">R?</text>
<text x="78.6" y="68.2">33R</text>
<text x="93.4" y="69.8">R?</text>
<text x="109.1" y="67.2">C?</text>
<text x="109.1" y="69.6">330u/25V</text>
<text x="133.3" y="67.5">RES1</text>
<text x="137.1" y="69.8">C? VV+</text>
<text x="144.4" y="71.5">R?</text>
<text x="153.8" y="67.2">C?</text>
<text x="153.8" y="69.6">CAP</text>
<text x="165.5" y="67.5">4</text>
<text x="179.7" y="67.5">5</text>
<text x="189.1" y="68.2">10K</text>
<text x="207.9" y="71.5">R?</text>
<text x="212.3" y="70">OPAMP</text>
<text x="233.8" y="67.2">D?</text>
<text x="233.8" y="69.6">DIODE</text>
<text x="48" y="74.5">A3120</text>
<text x="71.5" y="72.9">100R</text>
<text x="93.4" y="72.2">10K</text>
<text x="108.9" y="76.9">D?</text>
<text x="134.8" y="76.9">100u/25V</text>
<text x="144.4" y="75.2">510R</text>
<text x="170.3" y="72.2">7840</text>
<text x="207.9" y="75.2">5.11K</text>
<text x="80.7" y="83.9">C?</text>
<text x="108.9" y="83.9">DIODE</text>
<text x="148.8" y="79">D?</text>
<text x="148.8" y="81.3">5.1V</text>
<text x="158.5" y="81.3">CAP</text>
<text x="160.9" y="79">C?</text>
<text x="210" y="83.9">CAP</text>
<text x="212.3" y="79.2">C?</text>
<text x="32.3" y="88.6">R?</text>
<text x="43.3" y="88.6">1</text>
<text x="48" y="86.3">U?</text>
<text x="57.4" y="88.6">8</text>
<text x="64.2" y="86.3">D?</text>
<text x="83.1" y="88.6">CAP</text>
<text x="26.8" y="92.6">R?</text>
<text x="29.9" y="90.9">1..5K</text>
<text x="43.3" y="90.9">2</text>
<text x="43.3" y="93.3">3</text>
<text x="43.3" y="95.7">4</text>
<text x="57.4" y="95.7">5</text>
<text x="57.4" y="93.3">6</text>
<text x="57.4" y="90.9">7</text>
<text x="64.2" y="93.3">DIODE</text>
<text x="71.5" y="94.9">R?</text>
<text x="78.6" y="90.3">R?</text>
<text x="78.6" y="94">33R</text>
<text x="93.4" y="95.7">R?</text>
<text x="109.1" y="93.1">C?</text>
<text x="109.1" y="95.4">330u/25V</text>
<text x="137.3" y="94.9">R?</text>
<text x="170.3" y="95.7">U?</text>
<text x="199.2" y="93.3">R?</text>
<text x="199.2" y="95.7">5.11K</text>
<text x="207.9" y="93.1">C?</text>
<text x="207.9" y="95.4">CAP</text>
<text x="233.8" y="93.1">D?</text>
<text x="233.8" y="95.4">DIODE</text>
<text x="241.6" y="93.3">R?</text>
<text x="241.6" y="95.7">2K</text>
<text x="26.8" y="96.4">330R</text>
<text x="48" y="100.3">A3120</text>
<text x="71.5" y="98.7">100R</text>
<text x="93.4" y="98">10K</text>
<text x="137.3" y="98.7">68R</text>
<text x="165.5" y="98">1</text>
<text x="165.5" y="100.3">2</text>
<text x="179.7" y="100.3">7</text>
<text x="179.7" y="98">8</text>
<text x="191.4" y="97.3">R?</text>
<text x="191.4" y="101">10K</text>
<text x="214.7" y="97.8">IC?</text>
<text x="222" y="99.7">R?</text>
<text x="133.3" y="102.7">R?</text>
<text x="133.3" y="105.1">RES1</text>
<text x="137.1" y="107.4">C? VW+</text>
<text x="153.8" y="104.8">C?</text>
<text x="153.8" y="107.2">CAP</text>
<text x="165.5" y="102.7">3</text>
<text x="165.5" y="105.1">4</text>
<text x="179.7" y="105.1">5</text>
<text x="179.7" y="102.7">6</text>
<text x="189.1" y="102">R?</text>
<text x="189.1" y="105.8">10K</text>
<text x="212.3" y="107.6">OPAMP</text>
<text x="222" y="103.4">2K</text>
<text x="233.8" y="104.8">D?</text>
<text x="233.8" y="107.2">DIODE</text>
<text x="80.7" y="112.1">C?</text>
<text x="144.4" y="109.1">R?</text>
<text x="144.4" y="112.8">510R</text>
<text x="170.3" y="109.7">7840</text>
<text x="207.9" y="109.1">R?</text>
<text x="207.9" y="112.8">5.11K</text>
<text x="29.9" y="119.1">1.5K</text>
<text x="32.3" y="116.8">R?</text>
<text x="43.3" y="116.8">1</text>
<text x="43.3" y="119.1">2</text>
<text x="48" y="114.5">U?</text>
<text x="57.4" y="119.1">7</text>
<text x="57.4" y="116.8">8</text>
<text x="64.2" y="114.5">D?</text>
<text x="78.6" y="118.5">R?</text>
<text x="83.1" y="116.8">CAP</text>
<text x="134.8" y="114.5">100u/25V</text>
<text x="148.8" y="116.6">D?</text>
<text x="148.8" y="118.9">5.1V</text>
<text x="158.5" y="118.9">CAP</text>
<text x="160.9" y="116.6">C?</text>
<text x="212.3" y="116.8">C?</text>
<text x="26.8" y="120.7">R?</text>
<text x="26.8" y="124.6">330R</text>
<text x="43.3" y="121.5">3</text>
<text x="43.3" y="123.9">4</text>
<text x="57.4" y="123.9">5</text>
<text x="57.4" y="121.5">6</text>
<text x="64.2" y="121.5">DIODE</text>
<text x="71.5" y="123.1">R?</text>
<text x="78.6" y="122.2">33R</text>
<text x="93.4" y="123.9">R?</text>
<text x="210" y="121.5">CAP</text>
<text x="48" y="128.5">A3120</text>
<text x="71.5" y="126.9">100R</text>
<text x="93.4" y="126.2">10K</text>
<text x="80.7" y="137.9">C?</text>
<text x="32.3" y="142.6">R?</text>
<text x="43.3" y="142.6">1</text>
<text x="48" y="140.3">U?</text>
<text x="57.4" y="142.6">8</text>
<text x="64.2" y="140.3">D?</text>
<text x="83.1" y="142.6">CAP</text>
<text x="26.8" y="146.7">R?</text>
<text x="29.9" y="145">1.5K</text>
<text x="43.3" y="145">2</text>
<text x="43.3" y="147.3">3</text>
<text x="43.3" y="149.7">4</text>
<text x="57.4" y="149.7">5</text>
<text x="57.4" y="147.3">6</text>
<text x="57.4" y="145">7</text>
<text x="64.2" y="147.3">DIODE</text>
<text x="71.5" y="148.9">R?</text>
<text x="78.6" y="144.3">R?</text>
<text x="78.6" y="148">33R</text>
<text x="93.4" y="149.7">R?</text>
<text x="26.8" y="150.4">330R</text>
<text x="48" y="154.4">A3120</text>
<text x="71.5" y="152.8">100R</text>
<text x="93.4" y="152">10K</text>
<text x="48" y="166.1">U?</text>
<text x="64.2" y="166.1">D?</text>
<text x="80.7" y="163.8">C?</text>
<text x="26.8" y="172.5">R?</text>
<text x="29.9" y="170.8">1.5K</text>
<text x="32.3" y="168.5">R?</text>
<text x="43.3" y="168.5">1</text>
<text x="43.3" y="170.8">2</text>
<text x="43.3" y="173.2">3</text>
<text x="57.4" y="173.2">6</text>
<text x="57.4" y="170.8">7</text>
<text x="57.4" y="168.5">8</text>
<text x="64.2" y="173.2">DIODE</text>
<text x="78.6" y="170.1">R?</text>
<text x="78.6" y="173.8">33R</text>
<text x="83.1" y="168.5">CAP</text>
<text x="26.8" y="176.2">330R</text>
<text x="43.3" y="175.5">4</text>
<text x="57.4" y="175.5">5</text>
<text x="71.5" y="174.8">R?</text>
<text x="71.5" y="178.6">100R</text>
<text x="93.4" y="175.5">R?</text>
<text x="93.4" y="177.9">10K</text>
<text x="48" y="180.2">A3120</text>
</g>
<g font-size="2.1" fill="#800000">
<text x="133.1" y="28.7">V+</text>
<text x="152.1" y="26.3">+5V</text>
<text x="180.8" y="27.5">V+</text>
<text x="29.9" y="31.1">+5V</text>
<text x="199" y="33.5">G7</text>
<text x="91.4" y="36.9">G1</text>
<text x="98.6" y="36.9">E1</text>
<text x="141.1" y="38.1">G7'</text>
<text x="18.8" y="42.8">G1'</text>
<text x="229.8" y="48.7">+5V</text>
<text x="29.9" y="56.9">+5V</text>
<text x="131.9" y="55.7">V'</text>
<text x="180.3" y="58.1">+5V</text>
<text x="91.4" y="62.8">G3</text>
<text x="98.6" y="62.8">E3</text>
<text x="243.7" y="63.9">Iv</text>
<text x="18.8" y="68.7">G3'</text>
<text x="29.9" y="82.7">+5V</text>
<text x="91.4" y="88.6">G5</text>
<text x="98.6" y="88.6">E5</text>
<text x="131.9" y="88.6">V</text>
<text x="229.8" y="86.3">+5V</text>
<text x="18.8" y="94.5">G5'</text>
<text x="131.5" y="93.3">W'</text>
<text x="180.3" y="95.7">+5V</text>
<text x="243.7" y="101.5">Iw</text>
<text x="29.9" y="110.9">+5V</text>
<text x="109.6" y="108.6">V+</text>
<text x="91.4" y="116.8">G2</text>
<text x="98.6" y="116.8">E2</text>
<text x="18.8" y="122.7">G2'</text>
<text x="131.7" y="126.2">W</text>
<text x="29.9" y="136.8">+5V</text>
<text x="109.6" y="134.4">V+</text>
<text x="91.4" y="142.6">G4</text>
<text x="98.6" y="142.6">E4</text>
<text x="18.8" y="148.5">G4'</text>
<text x="109.6" y="160.3">V+</text>
<text x="29.9" y="162.6">+5V</text>
<text x="91.4" y="168.5">G6</text>
<text x="98.6" y="168.5">E6</text>
<text x="18.8" y="174.3">G6'</text>
</g>
</svg>
